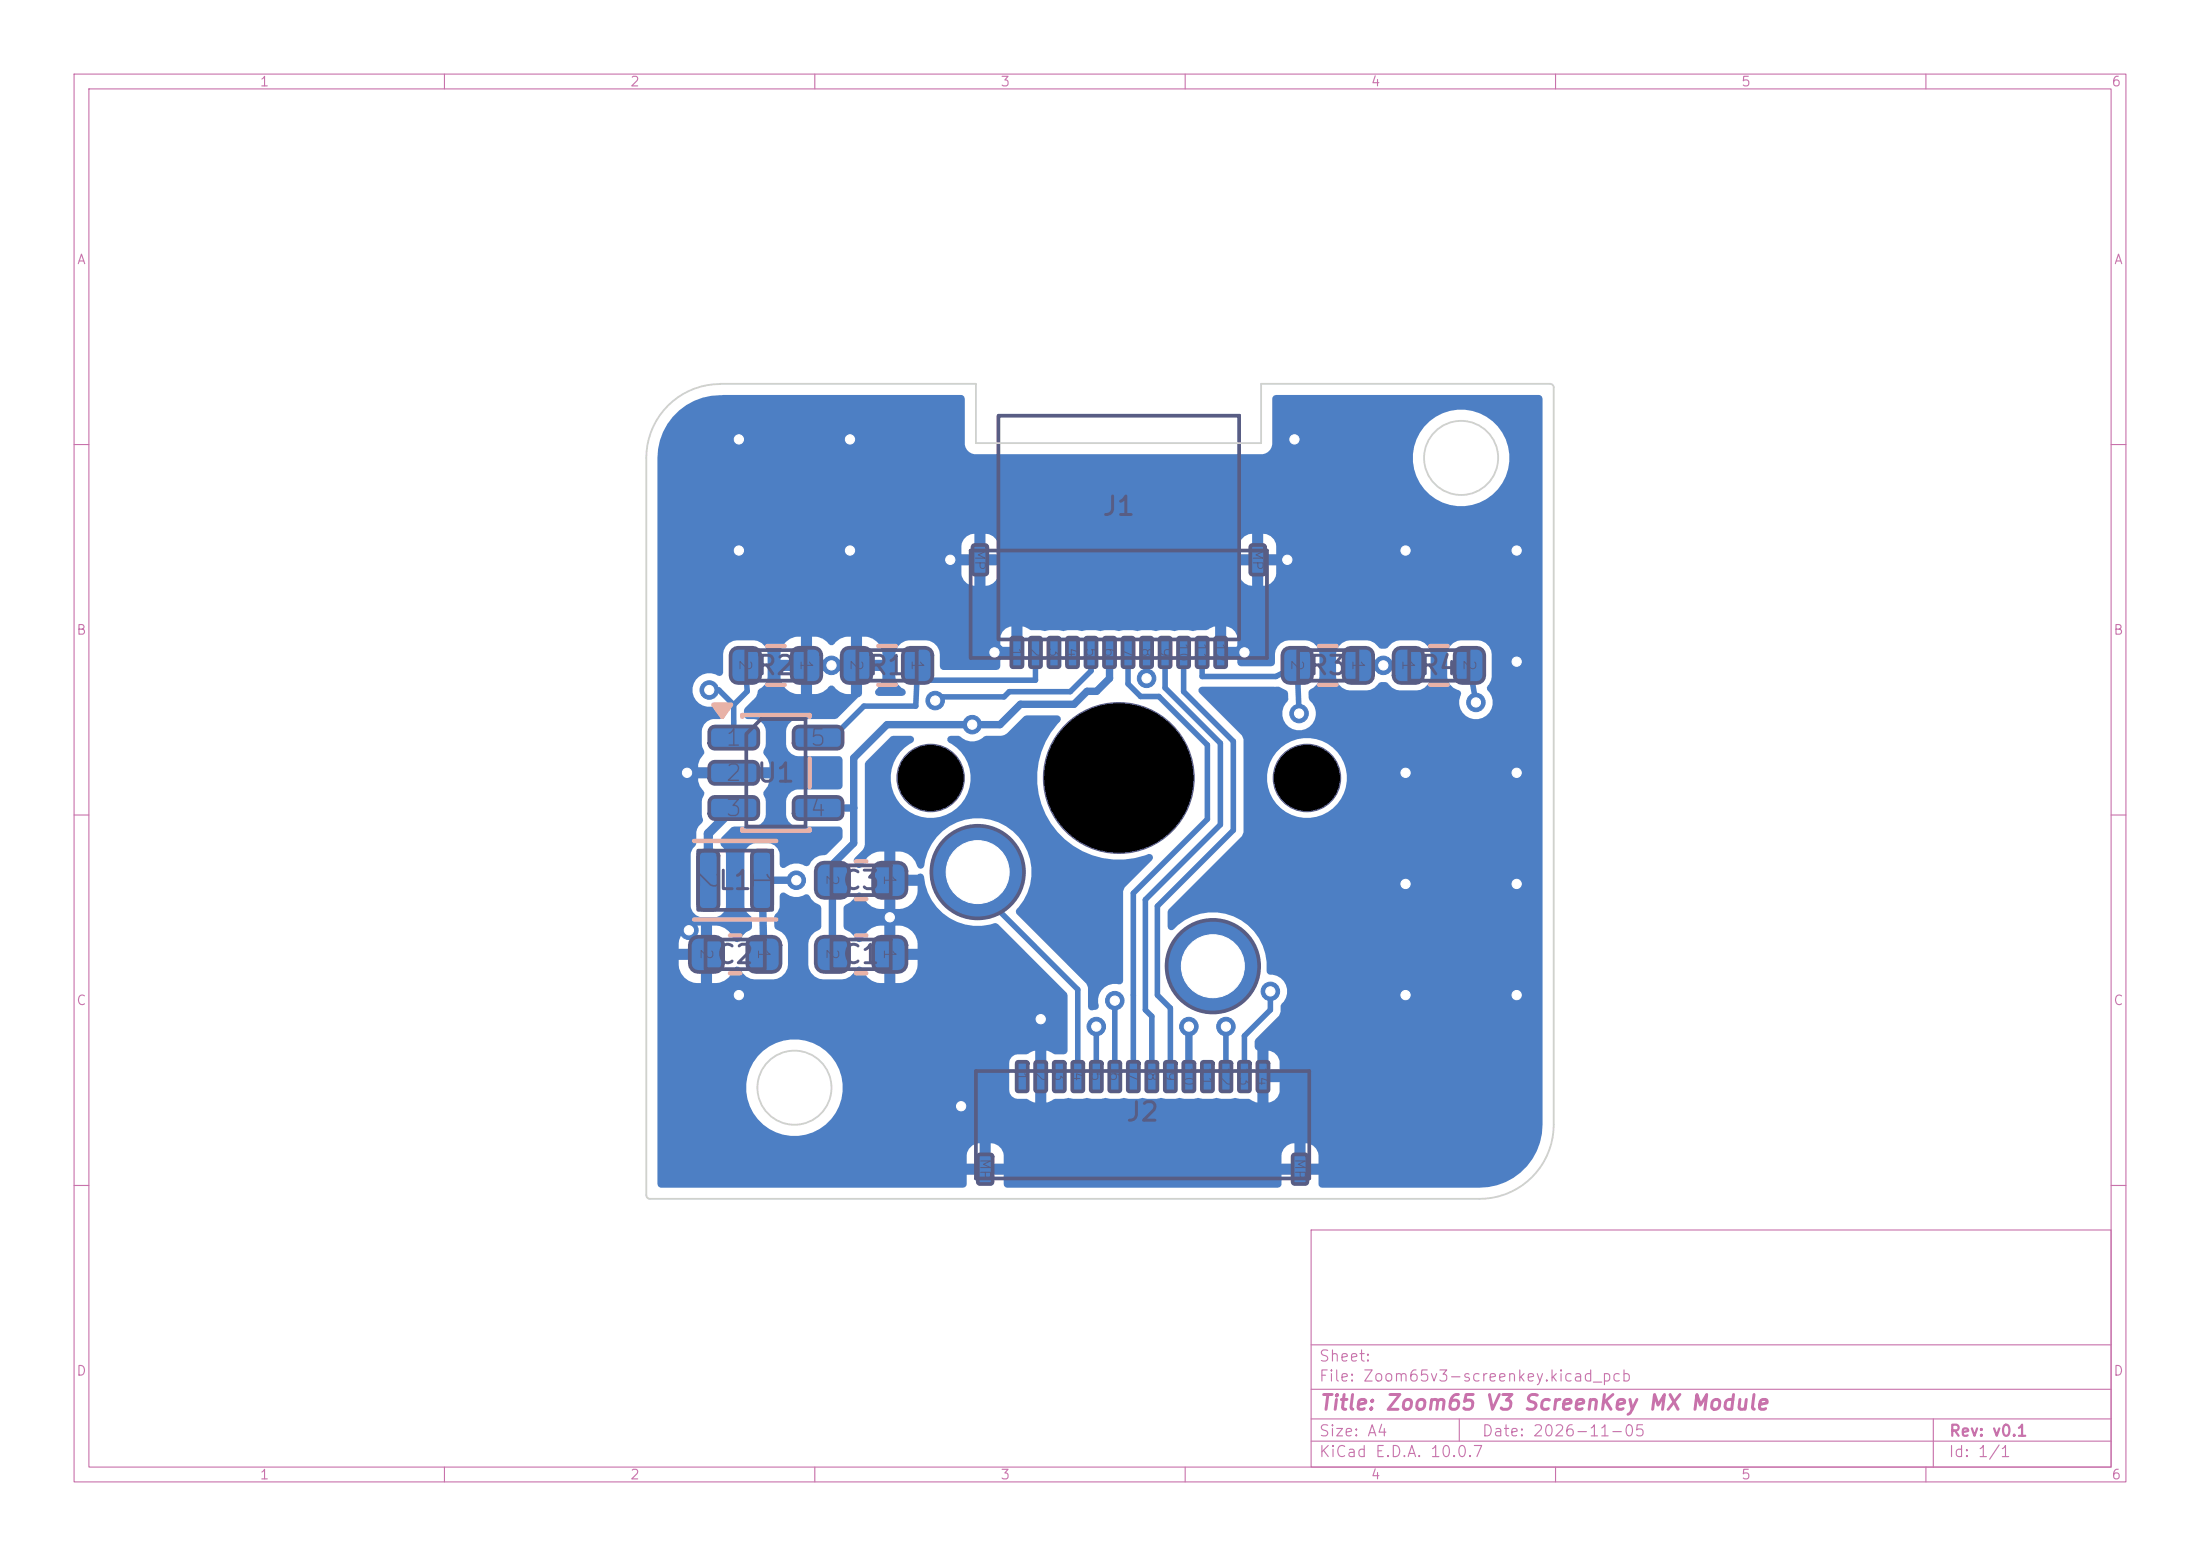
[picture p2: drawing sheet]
<svg xmlns="http://www.w3.org/2000/svg" width="297mm" height="210mm" viewBox="0 0 297 210" stroke-linecap="round" stroke-linejoin="round" font-family="sans-serif">
<g fill="none" stroke="#c872ab" stroke-width=".15">
<path d="M10 10h277v190h-277zM12 12h273v186h-273zM60 10v2M110 10v2M160 10v2M210 10v2M260 10v2M10 60h2M285 60h2M10 110h2M285 110h2M10 160h2"/>
<path d="M177 166h108v32h-108zM285 160h2M60 198v2M110 198v2M160 198v2M177 194.5h108M177 191.5h108M177 187.5h108M177 181.5h108M197 191.5v3M210 198v2M260 198v2"/>
<path d="M261 191.5v6.5"/>
</g>
<g fill="#4d7fc4" stroke="#4d7fc4" stroke-width=".14">
<circle cx="132" cy="117.7" r="6.2"/>
<circle cx="163.7" cy="130.4" r="6.2"/>
</g>
<g fill="#4d7fc4">
<path d="M137.3 143.4l1.2-.1 .2 .1 .1 3.7-.2 .2h-1.1l-.2-.1z"/>
<path d="M139.8 143.4l1.2-.1 .2 .1 .1 3.7-.2 .2h-1.1l-.2-.1z"/>
<path d="M142.3 143.4l1.2-.1 .2 .1 .1 3.7-.2 .2h-1.1l-.2-.1z"/>
<path d="M144.8 143.4l1.2-.1 .2 .1 .1 3.7-.2 .2h-1.1l-.2-.1z"/>
<path d="M147.3 143.4l1.2-.1 .2 .1 .1 3.7-.2 .2h-1.1l-.2-.1z"/>
<path d="M149.8 143.4l1.2-.1 .2 .1 .1 3.7-.2 .2h-1.1l-.2-.1z"/>
<path d="M152.3 143.4l1.2-.1 .2 .1 .1 3.7-.2 .2h-1.1l-.2-.1z"/>
<path d="M154.8 143.4l1.2-.1 .2 .1 .1 3.7-.2 .2h-1.1l-.2-.1z"/>
<path d="M157.3 143.4l1.2-.1 .2 .1 .1 3.7-.2 .2h-1.1l-.2-.1z"/>
<path d="M159.8 143.4l1.2-.1 .2 .1 .1 3.7-.2 .2h-1.1l-.2-.1z"/>
<path d="M162.3 143.4l1.2-.1 .2 .1 .1 3.7-.2 .2h-1.1l-.2-.1z"/>
<path d="M164.8 143.4l1.2-.1 .2 .1 .1 3.7-.2 .2h-1.1l-.2-.1z"/>
<path d="M167.3 143.4l1.2-.1 .2 .1 .1 3.7-.2 .2h-1.1l-.2-.1z"/>
<path d="M169.8 143.4l1.2-.1 .2 .1 .1 3.7-.2 .2h-1.1l-.2-.1z"/>
<path d="M174.6 155.9l.2-.1h1.4l.3 .2v3.5l-.2 .3h-1.5l-.3-.2v-3.5z"/>
<path d="M132.1 155.9l.2-.1h1.4l.3 .2v3.5l-.2 .3h-1.5l-.3-.2v-3.5z"/>
<path d="M101.2 126.8l.4-.3 .4-.1h2.3a1.13 1.13 0 0 1 1.1 1.2v2.5a1.12 1.12 0 0 1-1.1 1.1h-2.3a1.12 1.12 0 0 1-1.1-1.1v-2.5l.1-.5z"/>
<path d="M93.5 126.8l.3-.3 .5-.1h2.2a1.13 1.13 0 0 1 1.1 1.2v2.5a1.12 1.12 0 0 1-1.1 1.1h-2.2a1.12 1.12 0 0 1-1.2-1.1v-2.5l.1-.5z"/>
<path d="M122.2 87.7l.3-.2 .4-.1h2a1 1 0 0 1 1 1v2.8a1 1 0 0 1-1 1h-2a1 1 0 0 1-1-1v-2.8l.1-.4z"/>
<path d="M113.9 87.7l.3-.2 .4-.1h2a1 1 0 0 1 1 1v2.8a1 1 0 0 1-1 1h-2a1 1 0 0 1-1-1v-2.8l.1-.4z"/>
<path d="M188.4 87.7l.3-.2 .4-.1h2a1 1 0 0 1 1 1v2.8a1 1 0 0 1-1 1h-2a1 1 0 0 1-1-1v-2.8l.1-.4z"/>
<path d="M196.7 87.7l.3-.2 .4-.1h2a1 1 0 0 1 1 1v2.8a1 1 0 0 1-1 1h-2a1 1 0 0 1-1-1v-2.8l.1-.4z"/>
<path d="M101.7 115l.5-.2h1.4a.69 .69 0 0 1 .7 .7v6.6a.69 .69 0 0 1-.7 .7h-1.4a.69 .69 0 0 1-.7-.7v-6.6z"/>
<path d="M94.5 115l.4-.2h1.4a.69 .69 0 0 1 .7 .7v6.6a.69 .69 0 0 1-.7 .7h-1.4a.69 .69 0 0 1-.6-.7v-6.6z"/>
<path d="M118.2 116.8l.4-.3 .4-.1h2.3a1.13 1.13 0 0 1 1.1 1.2v2.5a1.13 1.13 0 0 1-1.1 1.1h-2.3a1.13 1.13 0 0 1-1.1-1.1v-2.5l.1-.5z"/>
<path d="M110.5 116.8l.3-.3 .5-.1h2.2a1.13 1.13 0 0 1 1.1 1.2v2.5a1.13 1.13 0 0 1-1.1 1.1h-2.2a1.13 1.13 0 0 1-1.2-1.1v-2.5l.1-.5z"/>
<path d="M118.2 126.8l.4-.3 .4-.1h2.3a1.13 1.13 0 0 1 1.1 1.2v2.5a1.12 1.12 0 0 1-1.1 1.1h-2.3a1.12 1.12 0 0 1-1.1-1.1v-2.5l.1-.5z"/>
<path d="M110.5 126.8l.3-.3 .5-.1h2.2a1.13 1.13 0 0 1 1.1 1.2v2.5a1.12 1.12 0 0 1-1.1 1.1h-2.2a1.12 1.12 0 0 1-1.2-1.1v-2.5l.1-.5z"/>
<path d="M181.7 87.7l.3-.2 .4-.1h2a1 1 0 0 1 1 1v2.8a1 1 0 0 1-1 1h-2a1 1 0 0 1-1-1v-2.8l.1-.4z"/>
<path d="M173.4 87.7l.3-.2 .4-.1h2a1 1 0 0 1 1 1v2.8a1 1 0 0 1-1 1h-2a1 1 0 0 1-1-1v-2.8l.1-.4z"/>
<path d="M96 98.3l.5-.2h5.1a.75 .75 0 0 1 .8 .7v1.5a.75 .75 0 0 1-.8 .8h-5.1a.75 .75 0 0 1-.7-.8v-1.5z"/>
<path d="M96 103l.5-.2h5.1a.75 .75 0 0 1 .8 .8v1.5a.75 .75 0 0 1-.8 .7h-5.1a.75 .75 0 0 1-.7-.7v-1.5z"/>
<path d="M96 107.8l.5-.2h5.1a.75 .75 0 0 1 .8 .7v1.5a.75 .75 0 0 1-.8 .8h-5.1a.75 .75 0 0 1-.7-.8v-1.5z"/>
<path d="M107.3 107.8l.6-.2h5.1a.75 .75 0 0 1 .8 .7v1.5a.75 .75 0 0 1-.8 .8h-5.1a.75 .75 0 0 1-.8-.8v-1.5z"/>
<path d="M107.3 98.3l.6-.2h5.1a.75 .75 0 0 1 .8 .7v1.5a.75 .75 0 0 1-.8 .8h-5.1a.75 .75 0 0 1-.8-.8v-1.5z"/>
<path d="M136.6 86.1h1.2l.2 .1v3.6l-.1 .2-1.1 .1-.2-.2z"/>
<path d="M139.1 86.1h1.2l.2 .1v3.6l-.1 .2-1.1 .1-.2-.2z"/>
<path d="M141.6 86.1h1.2l.2 .1v3.6l-.1 .2-1.1 .1-.2-.2z"/>
<path d="M144.1 86.1h1.2l.2 .1v3.6l-.1 .2-1.1 .1-.2-.2z"/>
<path d="M146.6 86.1h1.2l.2 .1v3.6l-.1 .2-1.1 .1-.2-.2z"/>
<path d="M149.1 86.1h1.2l.2 .1v3.6l-.1 .2-1.1 .1-.2-.2z"/>
<path d="M151.6 86.1h1.2l.2 .1v3.6l-.1 .2-1.1 .1-.2-.2z"/>
<path d="M154.1 86.1h1.2l.2 .1v3.6l-.1 .2-1.1 .1-.2-.2z"/>
<path d="M156.6 86.1h1.2l.2 .1v3.6l-.1 .2-1.1 .1-.2-.2z"/>
<path d="M159.1 86.1h1.2l.2 .1v3.6l-.1 .2-1.1 .1-.2-.2z"/>
<path d="M161.6 86.1h1.2l.2 .1v3.6l-.1 .2-1.1 .1-.2-.2z"/>
<path d="M164.1 86.1h1.2l.2 .1v3.6l-.1 .2-1.1 .1-.2-.2z"/>
<path d="M168.9 73.6h.2h1.4l.3 .1v3.6l-.2 .2-1.5 .1-.3-.2v-3.5z"/>
<path d="M131.4 73.6h.2h1.4l.3 .1v3.6l-.2 .2-1.5 .1-.3-.2v-3.5z"/>
<path d="M107.2 87.7l.3-.2 .4-.1h2a1 1 0 0 1 1 1v2.8a1 1 0 0 1-1 1h-2a1 1 0 0 1-1-1v-2.8l.1-.4z"/>
<path d="M98.9 87.7l.3-.2 .4-.1h2a1 1 0 0 1 1 1v2.8a1 1 0 0 1-1 1h-2a1 1 0 0 1-1-1v-2.8l.1-.4z"/>
</g>
<g fill="#4d7fc4" stroke="#4d7fc4" stroke-width=".14">
<circle cx="148" cy="138.6" r="1.25"/>
<circle cx="189.8" cy="74.3" r="1.25"/>
<circle cx="189.8" cy="134.3" r="1.25"/>
<circle cx="173.8" cy="75.6" r="1.25"/>
<circle cx="99.8" cy="59.3" r="1.25"/>
<circle cx="140.5" cy="137.6" r="1.25"/>
<circle cx="204.8" cy="119.3" r="1.25"/>
<circle cx="120.1" cy="123.8" r="1.25"/>
<circle cx="92.8" cy="104.3" r="1.25"/>
<circle cx="204.8" cy="134.3" r="1.25"/>
<circle cx="93" cy="125.6" r="1.25"/>
<circle cx="168" cy="88.1" r="1.25"/>
<circle cx="189.8" cy="119.3" r="1.25"/>
<circle cx="114.8" cy="74.3" r="1.25"/>
<circle cx="204.8" cy="89.3" r="1.25"/>
<circle cx="204.8" cy="74.3" r="1.25"/>
<circle cx="134.3" cy="88.1" r="1.25"/>
<circle cx="99.8" cy="134.3" r="1.25"/>
<circle cx="114.8" cy="59.3" r="1.25"/>
<circle cx="174.8" cy="59.3" r="1.25"/>
<circle cx="189.8" cy="104.3" r="1.25"/>
<circle cx="204.8" cy="104.3" r="1.25"/>
<circle cx="112.3" cy="89.8" r="1.25"/>
<circle cx="128.3" cy="75.6" r="1.25"/>
<circle cx="99.8" cy="74.3" r="1.25"/>
<circle cx="129.8" cy="149.3" r="1.25"/>
<circle cx="95.8" cy="93.1" r="1.25"/>
<circle cx="150.5" cy="135.1" r="1.25"/>
<circle cx="186.8" cy="89.8" r="1.25"/>
<circle cx="131.3" cy="97.8" r="1.25"/>
<circle cx="160.5" cy="138.6" r="1.25"/>
<circle cx="165.5" cy="138.6" r="1.25"/>
<circle cx="175.4" cy="96.3" r="1.25"/>
<circle cx="199.3" cy="94.8" r="1.25"/>
<circle cx="171.5" cy="133.8" r="1.25"/>
<circle cx="154.8" cy="91.6" r="1.25"/>
<circle cx="126.3" cy="94.6" r="1.25"/>
<circle cx="107.5" cy="118.8" r="1.25"/>
</g>
<g fill="none" stroke="#4d7fc4" stroke-width=".75">
<path d="M95.8 93.1h1.3l2 2M99.1 95.1v4.5M100.6 89.8l.3 3.5-1.8 1.8M134.3 88.1h3M139.8 88.1v3.7h-14.5l-1.4-2-.3 5.5h-7l-4.2 4.3h-2M147.3 88.1v2.5l-2.8 2.8h-8.2l-.7 .7h-8.8l-.5 .5M152.3 88.1v4.2l1.7 1.7h2.5l6.5 6.6v10l-10 10v24.7M154.8 88.1v3.5M157.3 88.1v4.7l7.5 7.5v11l-10.2 10.1v14.9l.9 .9v8.1M159.8 88.1v5.2l6.7 6.8v12l-10.2 10.2v12l1.7 1.8v9.2M162.3 88.1v3.2h10l2.8-1.5 .3 6.5M164.8 88.1h3.2"/>
<path d="M198.4 89.8l.9 5M132 117.7v2.3l13.5 13.6v11.7M140.5 137.6v7.7M148 138.6v6.7M150.5 135.1v10.2M165.5 138.6v6.7M171.5 133.8v2.5l-3.5 3.5v5.5"/>
</g>
<path d="M128.3 75.6h4M169.8 75.6h4M108.9 89.8h6.7M149.8 88.1v3.5l-1.8 1.7h-1.2l-1.8 1.8h-7.2l-2.8 2.7h-15.2l-4.5 4.5v11.5l-2.9 2.9v12.1M183.4 89.8h6.7M92.8 104.3h6.3M107.5 118.8h-4.6l.2 10M110.4 109.1h4.9M120.1 118.8v10M93 125.6l2.4 3.2M160.5 138.6v6.7" fill="none" stroke="#4d7fc4" stroke-width="1"/>
<path d="M99.1 109.1l-3.5 3.4v6.3" fill="none" stroke="#4d7fc4" stroke-width="1.3"/>
<path d="M90.8 56.2a8.5 8.5 0 0 1 6.7-2.9h32.4l.3 .2v.3v6.2a1.52 1.52 0 0 0 1.4 1.3h38.8l.8-.3 .5-.6 .1-.4v-6.2l.2-.4 .2-.1h35.7l.3 .2v.3v7.5h-4.4l-.2-1a6.5 6.5 0 0 0-10.6-3.5 6.5 6.5 0 0 0 1.8 11 6.5 6.5 0 0 0 9-6.5h4.4v12.4h-35.9l-.1-.4a1.76 1.76 0 0 0-1.7-1.2 3.8 3.8 0 0 0-2.5 .3l-.4 .4-.3 .5v.4h-32.5a1.74 1.74 0 0 0-1.8-1.6 3.8 3.8 0 0 0-2.5 .3 2.3 2.3 0 0 0-.7 2.4h1.7v-2.7h1.5v2.7h1.8v-1.1h32.5v1.1h1.7v-2.7h1.5v2.7h1.8v-1.1h35.9v2.6h-78.4a2.19 2.19 0 0 0 1.3 2.7l.4 .1v-2.8h1.5v2.8h.2a1.75 1.75 0 0 0 1.6-1.7v-1.1h32.5a2.19 2.19 0 0 0 1.3 2.7l.4 .1v-2.8h1.5v2.8l.5-.1a1.77 1.77 0 0 0 1.3-1.6v-1.1h35.9v9.8h-41.2a1.68 1.68 0 0 0-1.5-1.5v2.7h1.5v-1.2h41.2v8.4h-6.7l-.2-.6-.3-.6a.56 .56 0 0 1 0-.9l.3-.6 .1-.5-.1-3.5a1.97 1.97 0 0 0-1.8-1.4l-2.8 .1a1.97 1.97 0 0 0-1.3 1.8h-2.3v-.5a1.97 1.97 0 0 0-1.8-1.4l-2.8 .1a2.78 2.78 0 0 0-1.2 1 1.01 1.01 0 0 1-1.3-.3l-.4-.4-.6-.3-2.8-.1a1.95 1.95 0 0 0-1.8 1.9h-2.3v-.5a1.97 1.97 0 0 0-1.8-1.4l-2.8 .1a1.91 1.91 0 0 0-1.4 1.8v1.3l-.2 .2-.3 .1h-4.2l-.3-.2-.1-.3v-.6h-1.7a.56 .56 0 0 1-.5-.7l-.4-.1-.3-.2-.1-.2v-3l-1.2 .5h-1.2l-.5 .1-.7-.1h-1.3a1.42 1.42 0 0 1-1.2 0h-1.3l-.5 .1-.7-.1h-1.3l-.5 .1-.7-.1h-1.3a1.42 1.42 0 0 1-1.2 0h-1.3l-.5 .1-.7-.1h-1.3a1.42 1.42 0 0 1-1.2 0h-1.3l-.5 .1-.7-.1h-1.3a1.42 1.42 0 0 1-1.2 0l-1.2-.1-1.2-.4v2.7h-1.5v-2.7a1.68 1.68 0 0 0-1.5 1.5v1.2h3v.3a.56 .56 0 0 1-.7 .5 .58 .58 0 0 1-.5 .7h-1.8v1.3l-.2 .2-.3 .1h-7.1l-.4-.2-.1-.3v-1.6a1.95 1.95 0 0 0-1.9-1.9l-2.8 .1a1.95 1.95 0 0 0-1.3 1.7h-1.8v-.3a2.5 2.5 0 0 0-2.7-2h-2a2.31 2.31 0 0 0-1.8 1 .57 .57 0 0 1-.9-.3 2.43 2.43 0 0 0-2.1-.7h-2a2.57 2.57 0 0 0-2.2 3.2h2.7v-3.2h1.5v3.2h5.3v-3.2h1.5v3.2h2.7v-.9h1.8v3.1a1.92 1.92 0 0 0 1.2 1.7l.2 .3v.3l-.2 .2-.3 .1h-3.2l-.3-.1-.2-.2v-.3l.3-.3a2.76 2.76 0 0 0 .7-2.4h-13.7v.8a2.48 2.48 0 0 0 2.7 2.3v-3.1h1.5v3.1h.5a2.31 2.31 0 0 0 1.8-1 .57 .57 0 0 1 .9 .3 2.43 2.43 0 0 0 2.1 .7v-3.1h1.5l-.1 3.2-.5 .3-2.8 2.9-.3 .1h-5a1.7 1.7 0 0 0-1.6 1.5l.1 2.2a1.73 1.73 0 0 0 1.5 1.3h5.7l.3 .2v.2v.8h-9.8v-.2a1.86 1.86 0 0 0-.7-1.2 1.09 1.09 0 0 1 .1-1.2l.1-2.1a1.89 1.89 0 0 0-2.5-1.5l-.4-.3-.1-.2a1.32 1.32 0 0 1 .2-1l1.4-1.5 .3-.6a.68 .68 0 0 1 .5-.7l.5-.4 .3-.6v-3.5a1.95 1.95 0 0 0-1.8-1.9l-2.8 .1a1.91 1.91 0 0 0-1.4 1.8v2.6a.57 .57 0 0 1-1 .1 2.29 2.29 0 0 0-3.1 2.3 2.29 2.29 0 0 0 3.4 1.8l.3 .1 .3 .4 .2 .3-.1 .8-.1 .3-.3 .1a1.94 1.94 0 0 0-2.5 1.5v1.9l.4 .9v.3l-.2 .2a2.15 2.15 0 0 0-.6 1.7h9.6v-.3h9.8v1.8h-19.4v.2a2.16 2.16 0 0 0 .6 1.4l.2 .3-.1 .3a4.3 4.3 0 0 0-.2 3l.1 .5-.6 .7-.3 .8v1.6l-.5 .6-.3 .8 .1 7.3a1.67 1.67 0 0 0 1.4 1.2h2.1a1.69 1.69 0 0 0 1.2-1.5v-7v-.3l-.4-.6a1.02 1.02 0 0 1-.2-1.4l1.3-1.3 .4-.1 3-.1a1.73 1.73 0 0 0 1.3-1.5v-1.9l-.3-.9v-.3l.1-.2a2.14 2.14 0 0 0 .7-1.6h9.8v1v.2l-.2 .2-5.8 .1a1.7 1.7 0 0 0-1.6 1.5l.1 2.2a1.72 1.72 0 0 0 1.5 1.3h5.5h.2l.3 .2a1.74 1.74 0 0 1-.1 1.5l-2 2-.5 .1a2.15 2.15 0 0 0-1.9 1.4 1.04 1.04 0 0 1-1-.1 2.4 2.4 0 0 0-2.3 .4h-.3l-.3-.1v-.3v-1.4a1.65 1.65 0 0 0-1.5-1.5h-2.1a1.67 1.67 0 0 0-1.2 1.5v7.3a2.42 2.42 0 0 0 .9 1.1l.1 .3v1.1a1.01 1.01 0 0 1-.8 .7l-.4 .5-.5 .8-.3 .1-.3-.1-.2-.2a2.63 2.63 0 0 0-2.9-2h-2.1a2.65 2.65 0 0 0-2.4 3.2h3v-3.2h1.5v4.7h-4.5a2.68 2.68 0 0 0 3 3.1v-3.1h1.5v3.1h.6a2.78 2.78 0 0 0 2.5-2.1l.2-.2 .3 .1 .3 .2a2.09 2.09 0 0 0 1.8 1.5h2.7a2.05 2.05 0 0 0 1.9-2l-.1-3.3a2.18 2.18 0 0 0-1.4-1.4l-.3-.2-.1-.3v-1.3l.5-.6 .2-.5 .1-1.9 .2-.2 .3-.1 .3 .2a2.31 2.31 0 0 0 2.7 .1h.3l.2 .3a2.06 2.06 0 0 0 1.3 1.1l.2 .2 .1 .3v2.5l-.1 .2-.2 .2-.6 .3a2.06 2.06 0 0 0-.9 1.6l.1 3.3a2.09 2.09 0 0 0 1.9 1.5h2.7a2.46 2.46 0 0 0 1.9-1.6l.3-.2 .3 .1 .4 .9a2.66 2.66 0 0 0 2.7 1.3v-7.8h-.6a2.77 2.77 0 0 0-2.5 2.1l-.2 .2-.3-.1-.6-.8-.4-.5-.8-.5-.1-.2v-2.5v-.3l.3-.2a2.63 2.63 0 0 0 1.5-1.5l.3-.2 .3 .1 .4 .9a2.66 2.66 0 0 0 2.7 1.3v-7.8h-.6a2.77 2.77 0 0 0-2.5 2.1l-.2 .2-.3-.1a1.02 1.02 0 0 1-.4-1.3l1.1-1.1 .3-.7v-10.9l.1-.3 3.4-3.4 .3-.1h2.4l.3 .2 .1 .2v.3l-.4 .3a5.4 5.4 0 0 0-1.5 8.2 5.4 5.4 0 0 0 8.4-.2 5.4 5.4 0 0 0-1.8-8.1l-.2-.2v-.4l.2-.2 .3-.1h1l.5 .3a2.24 2.24 0 0 0 2.9-.2l.3-.1h1.7a1.52 1.52 0 0 0 1.4-.6l2-2 .4-.1h4.1h.3l.2 .2v.3l-.1 .3a11 11 0 0 0-1.2 13.8 11 11 0 0 0 13.2 4l.3 .1 .2 .2 .1 .3-.2 .3-3.7 3.7-.2 .5v12.1l-.1 .2a.65 .65 0 0 1-.7 .2 2.25 2.25 0 0 0-2.5 2.9v.3l-.2 .2-.4 .1a.59 .59 0 0 1-.8-.4v-2.6l-.2-.5-9.4-9.4-.2-.5 .2-.2a7.3 7.3 0 0 0-2.3-11.6 7.3 7.3 0 0 0-10.2 5.8l-.2 .2-.3 .2-.3-.1-.2-.3a2.66 2.66 0 0 0-2.9-2v3.2h3l.4-.2 .3 .1 .1 .3 .3 1.3h-4.1v3.1h.6a2.65 2.65 0 0 0 2.4-3.1h1.1l.3 .9a7.4 7.4 0 0 0 9.2 4.1l.2 .1 2.6 2.6h-13.4l-.1-.4a2.65 2.65 0 0 0-2.9-2v3.2h3v-.8h13.4l2.3 2.3h-18.7v3.1a2.68 2.68 0 0 0 3-3.1h15.7l4.4 4.4 .1 .3v7.7l-.2 .2-.3 .1h-1.2l-1.1-.5-.1 1.6h-1.4v-1.6l-1.2 .5h-1.2a1.18 1.18 0 0 0-1.2 1.1v2.9h-22.4l-.2-1a6.5 6.5 0 0 0-10.6-3.5 6.5 6.5 0 0 0 1.8 11 6.5 6.5 0 0 0 9-6.5h22.4v.9a1.18 1.18 0 0 0 1.2 1.1h1.2l1.2 .5v-5.4h1.4l.1 5.4 1.1-.5h1.2l.6-.1 .7 .1h1.2l.6-.1 .7 .1h1.2a1.42 1.42 0 0 1 1.3 0h1.2l.6-.1 .7 .1h1.2a1.42 1.42 0 0 1 1.3 0h1.2l.6-.1 .7 .1h1.2a1.42 1.42 0 0 1 1.3 0h1.2l.6-.1 .7 .1h1.2a1.42 1.42 0 0 1 1.3 0h1.2l.6-.1 .7 .1h1.2l1.2 .5v-7l-.3-.2a1.45 1.45 0 0 1 0-1.4l3.2-3.1 .2-.5v-.9l.1-.2a2.29 2.29 0 0 0 .6-2.7 2.29 2.29 0 0 0-2.3-1.3l-.3-.2v-.3a7.3 7.3 0 0 0-4.4-7.3 7.3 7.3 0 0 0-8.3 1.8h-.3l-.3-.1-.1-.3v-2l.2-.4 9.9-9.9 .2-.5v-12.5l-.2-.5-5.8-5.8-.1-.2v-.3l.2-.2 .3-.1h10.4l1.1 .6 .1 .3v.8a3.2 3.2 0 0 0-.8 2.2 2.27 2.27 0 0 0 3.4 1.7 2.27 2.27 0 0 0 .3-3.8l-.1-.3-.1-.7a.88 .88 0 0 1 .7-.7l.5-.4 .3-.6v-3.5h2.3v3a1.95 1.95 0 0 0 1.8 1.9l2.8-.1a2.78 2.78 0 0 0 1.2-.9 1.01 1.01 0 0 1 1.3 .2 1.86 1.86 0 0 0 1.5 .8l2.8-.1a1.97 1.97 0 0 0 1.3-1.8v-3h2.3v3.5a1.95 1.95 0 0 0 1.5 1.3l.2 .2 .2 .3a2.48 2.48 0 0 0 .1 2.6 2.27 2.27 0 0 0 2.7 .7 2.27 2.27 0 0 0 1.4-2.4h6.7v10.1h-26.4l-.1-.9a5.4 5.4 0 0 0-8.8-2.8 5.4 5.4 0 0 0 1.5 9.1 5.4 5.4 0 0 0 7.4-5.4h26.4v38.7h-35.4l-.1-.2a1.7 1.7 0 0 0-1.4-1.3v2.8h1.5v-1.3h35.4v2.8h-36.9v2.7a1.68 1.68 0 0 0 1.5-1.5v-1.2h35.4v5.7a8.2 8.2 0 0 1-1 4.1h-29.2v-.3a1.7 1.7 0 0 0-1.7-1.3h-1.5a1.74 1.74 0 0 0-1.8 1.6h-37.5v-.3a1.7 1.7 0 0 0-1.7-1.3h-1.5a1.74 1.74 0 0 0-1.8 1.6v1.2h1.8v-2.8h1.5v2.8h1.7v-1.2h37.5v1.2h1.8v-2.8h1.5v2.8h1.7v-1.2h29.2a8.5 8.5 0 0 1-7.8 4.4h-20.9l-.2-.1-.3-.2v-1.4h-5v1.4l-.2 .2-.3 .1h-36.5l-.2-.1-.3-.2v-1.4h-5v1.4l-.2 .2-.3 .1h-40.8l-.4-.2v-.3v-98a8.5 8.5 0 0 1 2-5.6z" fill="#4d7fc4"/>
<g fill="none" stroke="#e8b2a7" stroke-width=".6">
<path d="M96.3 95.1h2.4l-1.2 1.7zM100.2 96.8v-.3h9.1v.3M118.6 87.2h2.3M118.6 92.4h2.3M178.1 87.2h2.3M178.1 92.4h2.3M193.1 87.2h2.3M193.1 92.4h2.3M93.7 113.5h11.1M100.2 111.9v.2h9.1v-.2M109.3 102.4v3.9M115.5 116.3h1.5"/>
<path d="M93.7 124.1h11.1M98.5 126.3h1.5M98.5 131.4h1.5M115.5 126.3h1.5M115.5 131.4h1.5M115.5 121.4h1.5"/>
</g>
<path d="M96.3 95.1h2.4l-1.2 1.7z" fill="#e8b2a7"/>
<path d="M103.6 87.2h2.3M103.6 92.4h2.3" fill="none" stroke="#e8b2a7" stroke-width=".6"/>
<g fill="none" stroke="#585d84" stroke-width=".5">
<path d="M134.8 56.1h32.5v30.2h-32.5zM131 74.3h40v14.5h-40zM131.4 73.6h.2h1.4l.3 .1v3.6l-.2 .2-1.5 .1-.3-.2v-3.5zM168.9 73.6h.2h1.4l.3 .1v3.6l-.2 .2-1.5 .1-.3-.2v-3.5zM96 98.3l.5-.2h5.1a.75 .75 0 0 1 .8 .7v1.5a.75 .75 0 0 1-.8 .8h-5.1a.75 .75 0 0 1-.7-.8v-1.5zM98.9 87.7l.3-.2 .4-.1h2a1 1 0 0 1 1 1v2.8a1 1 0 0 1-1 1h-2a1 1 0 0 1-1-1v-2.8l.1-.4zM100.8 99.1l2-2h6v14.5h-8zM100.8 87.7h8v4.2h-8zM107.2 87.7l.3-.2 .4-.1h2a1 1 0 0 1 1 1v2.8a1 1 0 0 1-1 1h-2a1 1 0 0 1-1-1v-2.8l.1-.4zM107.3 98.3l.6-.2h5.1a.75 .75 0 0 1 .8 .7v1.5a.75 .75 0 0 1-.8 .8h-5.1a.75 .75 0 0 1-.8-.8v-1.5zM113.9 87.7l.3-.2 .4-.1h2a1 1 0 0 1 1 1v2.8a1 1 0 0 1-1 1h-2a1 1 0 0 1-1-1v-2.8l.1-.4zM115.8 87.7h8v4.2h-8z"/>
<path d="M122.2 87.7l.3-.2 .4-.1h2a1 1 0 0 1 1 1v2.8a1 1 0 0 1-1 1h-2a1 1 0 0 1-1-1v-2.8l.1-.4zM136.6 86.1h1.2l.2 .1v3.6l-.1 .2-1.1 .1-.2-.2zM139.1 86.1h1.2l.2 .1v3.6l-.1 .2-1.1 .1-.2-.2zM141.6 86.1h1.2l.2 .1v3.6l-.1 .2-1.1 .1-.2-.2zM144.1 86.1h1.2l.2 .1v3.6l-.1 .2-1.1 .1-.2-.2zM146.6 86.1h1.2l.2 .1v3.6l-.1 .2-1.1 .1-.2-.2zM149.1 86.1h1.2l.2 .1v3.6l-.1 .2-1.1 .1-.2-.2zM151.6 86.1h1.2l.2 .1v3.6l-.1 .2-1.1 .1-.2-.2zM154.1 86.1h1.2l.2 .1v3.6l-.1 .2-1.1 .1-.2-.2zM156.6 86.1h1.2l.2 .1v3.6l-.1 .2-1.1 .1-.2-.2zM159.1 86.1h1.2l.2 .1v3.6l-.1 .2-1.1 .1-.2-.2zM161.6 86.1h1.2l.2 .1v3.6l-.1 .2-1.1 .1-.2-.2z"/>
<path d="M164.1 86.1h1.2l.2 .1v3.6l-.1 .2-1.1 .1-.2-.2zM173.4 87.7l.3-.2 .4-.1h2a1 1 0 0 1 1 1v2.8a1 1 0 0 1-1 1h-2a1 1 0 0 1-1-1v-2.8l.1-.4zM175.3 87.7h8v4.2h-8zM181.7 87.7l.3-.2 .4-.1h2a1 1 0 0 1 1 1v2.8a1 1 0 0 1-1 1h-2a1 1 0 0 1-1-1v-2.8l.1-.4zM188.4 87.7l.3-.2 .4-.1h2a1 1 0 0 1 1 1v2.8a1 1 0 0 1-1 1h-2a1 1 0 0 1-1-1v-2.8l.1-.4zM190.3 87.7h8v4.2h-8zM196.7 87.7l.3-.2 .4-.1h2a1 1 0 0 1 1 1v2.8a1 1 0 0 1-1 1h-2a1 1 0 0 1-1-1v-2.8l.1-.4zM94.3 114.8h10v8h-10zM94.5 115l.4-.2h1.4a.69 .69 0 0 1 .7 .7v6.6a.69 .69 0 0 1-.7 .7h-1.4a.69 .69 0 0 1-.6-.7v-6.6zM96 103l.5-.2h5.1a.75 .75 0 0 1 .8 .8v1.5a.75 .75 0 0 1-.8 .7h-5.1a.75 .75 0 0 1-.7-.7v-1.5zM96 107.8l.5-.2h5.1a.75 .75 0 0 1 .8 .7v1.5a.75 .75 0 0 1-.8 .8h-5.1a.75 .75 0 0 1-.7-.8v-1.5zM101.7 115l.5-.2h1.4a.69 .69 0 0 1 .7 .7v6.6a.69 .69 0 0 1-.7 .7h-1.4a.69 .69 0 0 1-.7-.7v-6.6z"/>
<path d="M107.3 107.8l.6-.2h5.1a.75 .75 0 0 1 .8 .7v1.5a.75 .75 0 0 1-.8 .8h-5.1a.75 .75 0 0 1-.8-.8v-1.5zM110.5 116.8l.3-.3 .5-.1h2.2a1.13 1.13 0 0 1 1.1 1.2v2.5a1.12 1.12 0 0 1-1.1 1.1h-2.2a1.12 1.12 0 0 1-1.2-1.1v-2.5l.1-.5zM112.3 116.8h8v4h-8zM118.2 116.8l.4-.3 .4-.1h2.3a1.13 1.13 0 0 1 1.1 1.2v2.5a1.12 1.12 0 0 1-1.1 1.1h-2.3a1.12 1.12 0 0 1-1.1-1.1v-2.5l.1-.5zM93.5 126.8l.3-.3 .5-.1h2.2a1.13 1.13 0 0 1 1.1 1.2v2.5a1.12 1.12 0 0 1-1.1 1.1h-2.2a1.12 1.12 0 0 1-1.2-1.1v-2.5l.1-.5zM95.3 126.8h8v4h-8zM101.2 126.8l.4-.3 .4-.1h2.3a1.13 1.13 0 0 1 1.1 1.2v2.5a1.12 1.12 0 0 1-1.1 1.1h-2.3a1.13 1.13 0 0 1-1.1-1.1v-2.5l.1-.5zM110.5 126.8l.3-.3 .5-.1h2.2a1.13 1.13 0 0 1 1.1 1.2v2.5a1.12 1.12 0 0 1-1.1 1.1h-2.2a1.12 1.12 0 0 1-1.2-1.1v-2.5l.1-.5zM112.3 126.8h8v4h-8zM118.2 126.8l.4-.3 .4-.1h2.3a1.13 1.13 0 0 1 1.1 1.2v2.5a1.12 1.12 0 0 1-1.1 1.1h-2.3a1.12 1.12 0 0 1-1.1-1.1v-2.5l.1-.5zM131.8 144.6h45v14.5h-45zM132.1 155.9l.2-.1h1.4l.3 .2v3.5l-.2 .3h-1.5l-.3-.2v-3.5z"/>
<path d="M137.3 143.4l1.2-.1 .2 .1 .1 3.7-.2 .2h-1.1l-.2-.1zM139.8 143.4l1.2-.1 .2 .1 .1 3.7-.2 .2h-1.1l-.2-.1zM142.3 143.4l1.2-.1 .2 .1 .1 3.7-.2 .2h-1.1l-.2-.1zM144.8 143.4l1.2-.1 .2 .1 .1 3.7-.2 .2h-1.1l-.2-.1zM147.3 143.4l1.2-.1 .2 .1 .1 3.7-.2 .2h-1.1l-.2-.1zM149.8 143.4l1.2-.1 .2 .1 .1 3.7-.2 .2h-1.1l-.2-.1zM152.3 143.4l1.2-.1 .2 .1 .1 3.7-.2 .2h-1.1l-.2-.1zM154.8 143.4l1.2-.1 .2 .1 .1 3.7-.2 .2h-1.1l-.2-.1zM157.3 143.4l1.2-.1 .2 .1 .1 3.7-.2 .2h-1.1l-.2-.1zM159.8 143.4l1.2-.1 .2 .1 .1 3.7-.2 .2h-1.1l-.2-.1zM162.3 143.4l1.2-.1 .2 .1 .1 3.7-.2 .2h-1.1l-.2-.1zM164.8 143.4l1.2-.1 .2 .1 .1 3.7-.2 .2h-1.1l-.2-.1z"/>
<path d="M167.3 143.4l1.2-.1 .2 .1 .1 3.7-.2 .2h-1.1l-.2-.1zM169.8 143.4l1.2-.1 .2 .1 .1 3.7-.2 .2h-1.1l-.2-.1zM174.6 155.9l.2-.1h1.4l.3 .2v3.5l-.2 .3h-1.5l-.3-.2v-3.5z"/>
<circle cx="125.6" cy="105" r="4.4"/>
<circle cx="132" cy="117.7" r="6.2"/>
<circle cx="151" cy="105" r="10"/>
<circle cx="176.4" cy="105" r="4.4"/>
<circle cx="163.7" cy="130.4" r="6.2"/>
</g>
<g fill="none" stroke="#d0d2cd" stroke-width=".25">
<path d="M97.2 51.8h34.6v8h38.5v-8h39a.5 .5 0 0 1 .5 .5v99.5a10 10 0 0 1-10.1 10h-111.9a.5 .5 0 0 1-.5-.5v-99.5a10 10 0 0 1 9.9-10"/>
<circle cx="197.3" cy="61.8" r="5"/>
<circle cx="107.3" cy="146.8" r="5"/>
</g>
<g fill="#fff" stroke="#fff" stroke-width=".14">
<circle cx="148" cy="138.6" r=".63"/>
<circle cx="189.8" cy="74.3" r=".63"/>
<circle cx="189.8" cy="134.3" r=".62"/>
<circle cx="173.8" cy="75.6" r=".62"/>
<circle cx="99.8" cy="59.3" r=".62"/>
<circle cx="140.5" cy="137.6" r=".62"/>
<circle cx="204.8" cy="119.3" r=".62"/>
<circle cx="120.1" cy="123.8" r=".63"/>
<circle cx="92.8" cy="104.3" r=".62"/>
<circle cx="204.8" cy="134.3" r=".62"/>
<circle cx="93" cy="125.6" r=".62"/>
<circle cx="168" cy="88.1" r=".62"/>
<circle cx="189.8" cy="119.3" r=".63"/>
<circle cx="114.8" cy="74.3" r=".62"/>
<circle cx="204.8" cy="89.3" r=".62"/>
<circle cx="204.8" cy="74.3" r=".62"/>
<circle cx="134.3" cy="88.1" r=".63"/>
<circle cx="99.8" cy="134.3" r=".62"/>
<circle cx="114.8" cy="59.3" r=".62"/>
<circle cx="174.8" cy="59.3" r=".63"/>
<circle cx="189.8" cy="104.3" r=".63"/>
<circle cx="204.8" cy="104.3" r=".62"/>
<circle cx="112.3" cy="89.8" r=".62"/>
<circle cx="128.3" cy="75.6" r=".62"/>
<circle cx="99.8" cy="74.3" r=".62"/>
<circle cx="129.8" cy="149.3" r=".62"/>
<circle cx="95.8" cy="93.1" r=".62"/>
<circle cx="150.5" cy="135.1" r=".62"/>
<circle cx="186.8" cy="89.8" r=".62"/>
<circle cx="131.3" cy="97.8" r=".62"/>
<circle cx="160.5" cy="138.6" r=".62"/>
<circle cx="165.5" cy="138.6" r=".62"/>
<circle cx="175.4" cy="96.3" r=".62"/>
<circle cx="199.3" cy="94.8" r=".62"/>
<circle cx="171.5" cy="133.8" r=".62"/>
<circle cx="154.8" cy="91.6" r=".62"/>
<circle cx="126.3" cy="94.6" r=".62"/>
<circle cx="107.5" cy="118.8" r=".62"/>
<circle cx="132" cy="117.7" r="4.2"/>
<circle cx="163.7" cy="130.4" r="4.2"/>
</g>
<g fill="#000" stroke="#000" stroke-width=".14">
<circle cx="125.6" cy="105" r="4.4"/>
<circle cx="151" cy="105" r="10"/>
<circle cx="176.4" cy="105" r="4.4"/>
</g>
<g font-size="2.7" fill="#585d84">
<text x="93.6" y="117.3" transform="rotate(90 93.6 117.3)">2</text>
<text x="100.8" y="117.3" transform="rotate(90 100.8 117.3)">1</text>
</g>
<g font-size="2.5" fill="#585d84">
<text x="148.6" y="70.2">J1</text>
<text x="102.1" y="91.7">R2</text>
<text x="117.1" y="91.7">R1</text>
<text x="176.6" y="91.7">R3</text>
<text x="191.6" y="91.7">R4</text>
<text x="102" y="106.2">U1</text>
<text x="96.8" y="120.7">L1</text>
<text x="113.6" y="120.7">C3</text>
<text x="96.6" y="130.7">C2</text>
<text x="113.6" y="130.7">C1</text>
<text x="151.9" y="151.9">J2</text>
</g>
<g font-size="2.2" fill="#585d84">
<text x="97.8" y="101.2">1</text>
<text x="109.2" y="101.2">5</text>
<text x="97.8" y="106">2</text>
<text x="97.8" y="110.7">3</text>
<text x="109.2" y="110.7">4</text>
</g>
<text font-size="2" fill="#c872ab" x="178" y="190.8">Title: Zoom65 V3 ScreenKey MX Module</text>
<g font-size="1.6" fill="#585d84">
<text x="99.4" y="88.9" transform="rotate(90 99.4 88.9)">2</text>
<text x="107.7" y="88.9" transform="rotate(90 107.7 88.9)">1</text>
<text x="114.4" y="88.9" transform="rotate(90 114.4 88.9)">2</text>
<text x="122.7" y="88.9" transform="rotate(90 122.7 88.9)">1</text>
<text x="173.9" y="88.9" transform="rotate(90 173.9 88.9)">2</text>
<text x="182.2" y="88.9" transform="rotate(90 182.2 88.9)">1</text>
<text x="188.9" y="88.9" transform="rotate(90 188.9 88.9)">1</text>
<text x="197.2" y="88.9" transform="rotate(90 197.2 88.9)">2</text>
<text x="111.2" y="117.9" transform="rotate(90 111.2 117.9)">2</text>
<text x="118.9" y="117.9" transform="rotate(90 118.9 117.9)">1</text>
<text x="94.2" y="127.9" transform="rotate(90 94.2 127.9)">2</text>
<text x="101.9" y="127.9" transform="rotate(90 101.9 127.9)">1</text>
<text x="111.2" y="127.9" transform="rotate(90 111.2 127.9)">2</text>
<text x="118.9" y="127.9" transform="rotate(90 118.9 127.9)">1</text>
</g>
<g font-size="1.5" fill="#c872ab">
<text x="178" y="184.1">Sheet:</text>
<text x="178" y="186.8">File: Zoom65v3-screenkey.kicad_pcb</text>
<text x="178" y="197">KiCad E.D.A. 10.0.7</text>
<text x="178" y="194.2">Size: A4</text>
<text x="200" y="194.2">Date: 2026-11-05</text>
<text x="263" y="197">Id: 1/1</text>
<text x="263" y="194.2">Rev: v0.1</text>
</g>
<g font-size="1.3" fill="#c872ab">
<text x="35" y="12">1</text>
<text x="85" y="12">2</text>
<text x="135" y="12">3</text>
<text x="185" y="12">4</text>
<text x="235" y="12">5</text>
<text x="285" y="12">6</text>
<text x="10.3" y="36">A</text>
<text x="285.3" y="36">A</text>
<text x="10.2" y="86">B</text>
<text x="285.2" y="86">B</text>
<text x="10.2" y="136">C</text>
<text x="285.2" y="136">C</text>
<text x="10.2" y="186">D</text>
<text x="285.2" y="186">D</text>
<text x="35" y="200">1</text>
<text x="85" y="200">2</text>
<text x="135" y="200">3</text>
<text x="185" y="200">4</text>
<text x="235" y="200">5</text>
<text x="285" y="200">6</text>
</g>
<g font-size="1.3" fill="#585d84">
<text x="131.3" y="74" transform="rotate(90 131.3 74)">MP</text>
<text x="168.8" y="74" transform="rotate(90 168.8 74)">MP</text>
<text x="136.3" y="87.3" transform="rotate(90 136.3 87.3)">1</text>
<text x="138.8" y="87.3" transform="rotate(90 138.8 87.3)">2</text>
<text x="141.3" y="87.3" transform="rotate(90 141.3 87.3)">3</text>
<text x="143.8" y="87.3" transform="rotate(90 143.8 87.3)">4</text>
<text x="146.3" y="87.3" transform="rotate(90 146.3 87.3)">5</text>
<text x="148.8" y="87.3" transform="rotate(90 148.8 87.3)">6</text>
<text x="151.3" y="87.3" transform="rotate(90 151.3 87.3)">7</text>
<text x="153.8" y="87.3" transform="rotate(90 153.8 87.3)">8</text>
<text x="156.3" y="87.3" transform="rotate(90 156.3 87.3)">9</text>
<text x="158.8" y="86.7" transform="rotate(90 158.8 86.7)">10</text>
<text x="161.3" y="86.7" transform="rotate(90 161.3 86.7)">11</text>
<text x="163.8" y="86.7" transform="rotate(90 163.8 86.7)">12</text>
<text x="159.5" y="143.9" transform="rotate(90 159.5 143.9)">10</text>
<text x="162" y="143.9" transform="rotate(90 162 143.9)">11</text>
<text x="164.5" y="143.9" transform="rotate(90 164.5 143.9)">12</text>
<text x="167" y="143.9" transform="rotate(90 167 143.9)">13</text>
<text x="169.5" y="143.9" transform="rotate(90 169.5 143.9)">14</text>
<text x="137" y="144.5" transform="rotate(90 137 144.5)">1</text>
<text x="139.5" y="144.5" transform="rotate(90 139.5 144.5)">2</text>
<text x="142" y="144.5" transform="rotate(90 142 144.5)">3</text>
<text x="144.5" y="144.5" transform="rotate(90 144.5 144.5)">4</text>
<text x="147" y="144.5" transform="rotate(90 147 144.5)">5</text>
<text x="149.5" y="144.5" transform="rotate(90 149.5 144.5)">6</text>
<text x="152" y="144.5" transform="rotate(90 152 144.5)">7</text>
<text x="154.5" y="144.5" transform="rotate(90 154.5 144.5)">8</text>
<text x="157" y="144.5" transform="rotate(90 157 144.5)">9</text>
<text x="132" y="156.2" transform="rotate(90 132 156.2)">MP</text>
<text x="174.5" y="156.2" transform="rotate(90 174.5 156.2)">MP</text>
</g>
</svg>
